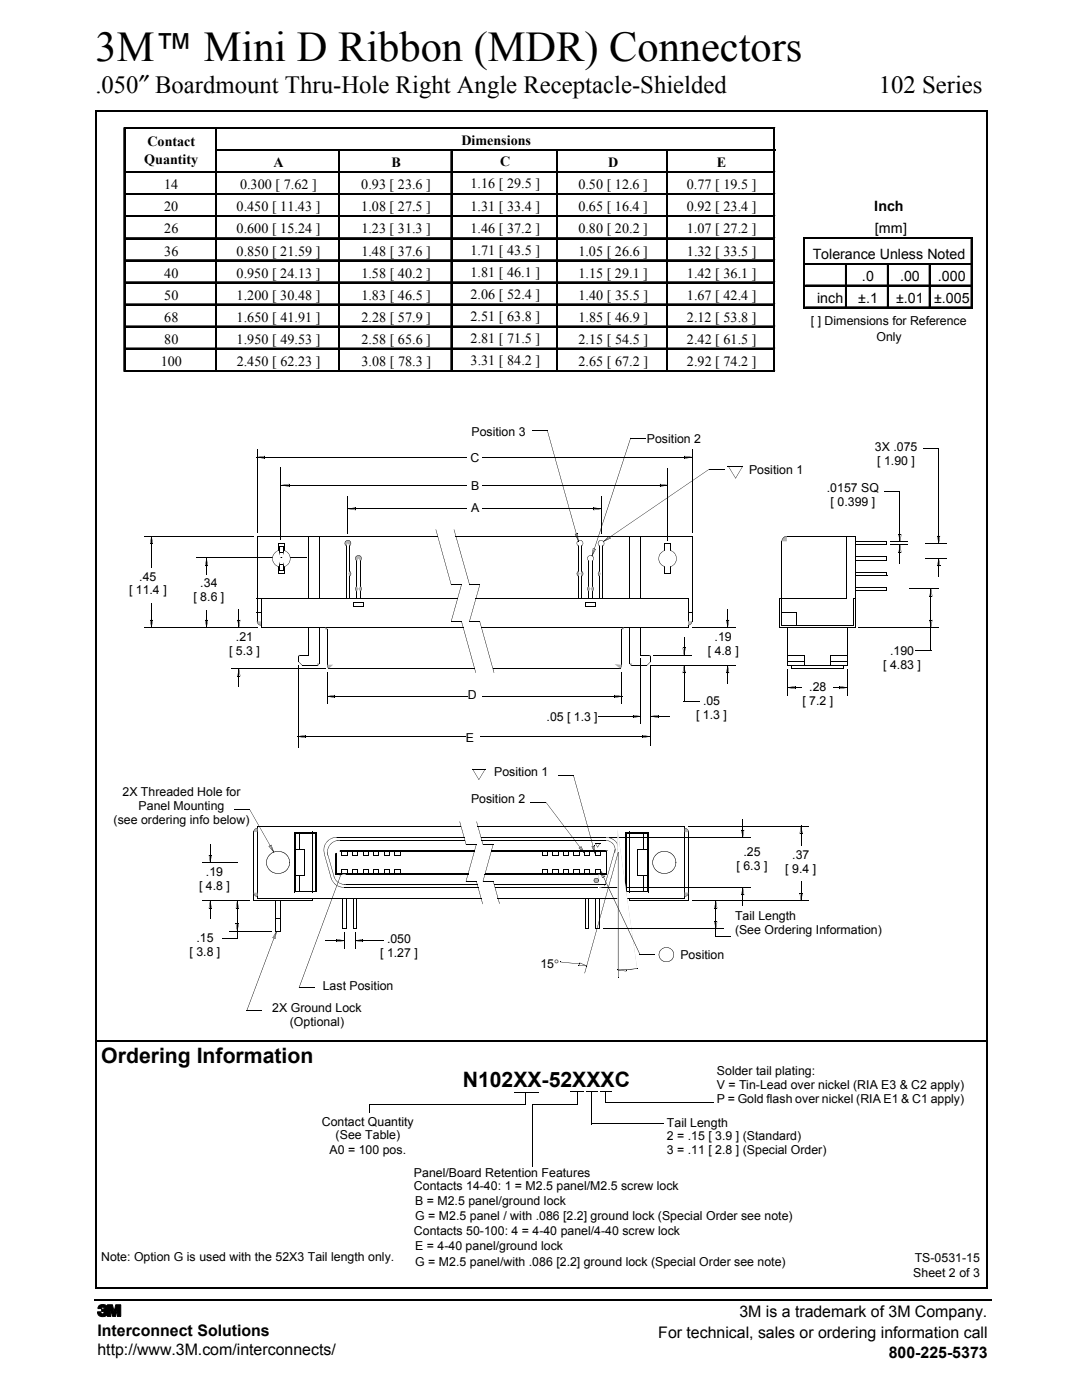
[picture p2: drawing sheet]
<svg xmlns="http://www.w3.org/2000/svg" width="216mm" height="279mm" viewBox="0 0 216 279" stroke-linecap="round" stroke-linejoin="round" font-family="sans-serif">
<path d="M18.8 259.2h.1v.4h-.1z" fill="#000"/>
<path d="M19 22.2h178M19.1 22.1v234.9M196.9 22.2v235M18.9 257h177.9M18.9 259.4h178.9" fill="none" stroke="#000" stroke-width=".36"/>
<path d="M39.2 111.3h21.9" fill="none" stroke="#000" stroke-width=".2"/>
<path d="M120.8 167.1a2.19 2.19 0 0 1 2.5 2.6l-2.5-.6z" fill-rule="evenodd" fill="#fff"/>
<path d="M120.8 167a2.56 2.56 0 0 1 2.5 1.7l-.5-.8-.4-.3zM123.2 169.7h.1zM123.3 168.7l.1 .5zM123.3 169.2v.5z" fill="#000"/>
<g fill="#fff">
<path d="M162.3 25.5h15.1v7.9h-15.1z"/>
<path d="M162.4 25.5h15v7.9h-15z"/>
<path d="M177.8 25.4h12.8v7.8h-12.8z"/>
<path d="M160.3 38.7h33.8v31.6h-33.8z"/>
</g>
<g fill="none" stroke="#000" stroke-width=".2">
<path d="M160.3 47.4v14.2M160.7 47.4h33.4M160.7 52.5h33.4M160.7 56.9h33.4M168.7 52.8v8.8M177.1 52.8v8.8M185.4 52.8v8.8M193.8 47.7v13.9M160.7 61.2h33.4M51.2 119.4h40.2M51.2 107h36.2M51.3 107v17"/>
<path d="M52.1 119.4v5.8M55.8 109v4.9M56.6 109v4.9M61.5 107v12.4M63.7 107v12.4M69.1 108.2v11.2M69.8 108.2v11.2M71.2 111.2v8.2M71.9 111.2v8.2M90 116.7h2.1M90.9 107h47.3M93.7 116.7h2.1"/>
<path d="M94.9 119.4h42.4M115.4 108.2v11.2M116.1 108.2v11.2M117.5 111.2v8.2M118.2 111.2v8.2M119.6 108.2v11.2M120.3 108.2v11.2M125.7 107v12.4M127.8 107v12.4M137.3 119.4v5.8M138.1 107v17M155.6 119.4v5.8"/>
<path d="M156 108v16.8M157 107h13.7M168.9 107v12.4h-13M170.2 119.4v5.4M170.6 114.8h6.4M170.6 111.1h6.4M170.6 111.8h6.4M170.6 108.1h6.4M170.6 108.8h6.4M170.6 117.2h6.4M170.6 117.9h6.4M170.6 114.2h6.4"/>
<path d="M170.6 107v18.2M52 125.2h40.4M60.3 132.8h3M61.5 125.1v5.7M63.7 125.1v7.4M65.3 125.6v7.1M65.6 133.5h29.2M90 124h2.1M93.6 124h2.2M96 125.2h41.3M98.3 133.5h25.5M124.1 125.6v7.1"/>
<path d="M125.7 125.1v7.4M126 132.8h3.1M127.8 125.1v5.7M155.5 125.2h15.2M155.9 124.8h14.4M156 122.2h3M157.1 132.8h12M157.1 132h3.4M157.1 130.7h3.4M157.1 125.1v7.8M157.8 133.5h10.6M158.9 122.2v2.6"/>
<path d="M160.4 130.7v2.2M165.7 132h3.4M165.7 130.7h3.4M165.8 130.7v2.2M169.1 125.1v7.8M50.5 179.8h11.9M50.6 166v13.8M51.4 179.3h44.7M51.4 164.9h40.6M51.4 164.8v14.6M55.1 179.8v6.1M55.9 179.7v6.1"/>
<path d="M58.7 166.2h4.5M58.7 166.2v11.8M58.8 166.4h4.3M58.8 177.8h4.3M58.8 169.6h2.1M58.8 174.6h2.1M58.9 166.3v11.6M59.7 166.4v3.2M59.7 174.6v3.2M60.9 169.5v5.2M62.4 166v12.2M63 166.3v11.6"/>
<path d="M63.2 166.2v11.8h-4.5M66.9 174.5h26.6M66.9 169.7h27.8M66.9 169.7v4.9M67.1 174.4h26.4M67.1 169.8h27.6M67.1 169.8v4.6M67.2 167.7h25.6M67.2 167.1h25.4M68.4 179.3v6.1M68.6 176.5h26.7M68.6 177.1h26.8"/>
<path d="M69.1 179.3v6.1M70.5 179.3v6.1M71.2 179.3v6.1M92.9 175.9h2.2M93 168.5h2.1M95.3 164.9h41.4M95.9 167.1h24.9M96.1 167.7h24.7M96.3 168.5h2.1M96.3 175.9h2.2M96.7 174.4h24.3M96.7 174.5h24.5"/>
<path d="M98 169.8h23M98 169.7h23.2M98.7 177.1h21.9M99.3 179.3h37.4M116.8 179.3v6.1M117.5 179.3v6.1M118.9 179.3v6.1M119.6 179.3v6.1M120.9 169.8v4.6M121.1 169.7v4.9M123.4 168.4v2.4M124.8 166.2h4.5"/>
<path d="M124.8 166.2v11.8h4.5M125 166.3v11.5h4.2M125 166.4h4.2M125.6 179.8h11.8M125.6 166v12.2M127.1 169.6h2.1M127.1 174.6h2.1M127.1 169.5v5.1M128.3 166.4v3.2M128.3 174.6v3.2M129.2 166.4v11.5M129.3 166.2v11.8"/>
<path d="M136.6 164.8v14.6M137.4 166v13.8M102.7 218h4.8M104.8 218v2.5M113.9 217.9h2.5M115.2 217.9v2.6M116.9 217.9h2.3M118.1 217.9v6.5M73.7 220.5h31.1M106.3 220.4v12.4M106.4 220.5h8.9M118.2 224.2h14.3"/>
</g>
<path d="M160.5 47.4v14.2M160.7 47.5h33.4M160.7 52.7h33.4M160.7 57h33.4M168.9 52.8v8.8M185.6 52.8v8.8M193.9 47.7v13.9M160.7 61.4h33.4" fill="none" stroke="#000" stroke-width=".34"/>
<path d="M177.2 52.8v8.8M19.2 207.7h177.6" fill="none" stroke="#000" stroke-width=".36"/>
<g fill="#000">
<path d="M55.5 113l.1 1.5zM55.5 114.4l1.3 .1zM55.5 108.4l1.3 .1zM55.5 108.5l.1 1.4zM55.7 110.2l.9 .1zM55.7 112.6l.9 .1zM55.7 109l.9 .1zM55.7 113.8l.9 .1zM56.7 113l.1 1.5zM56.7 108.5l.1 1.4zM69 108.2l.8 .1zM71.1 111.2l.8 .1z"/>
<path d="M86.9 105.7l3.2 11zM90.6 105.7l3.1 11zM92 116.7h.1zM95.7 116.7h.1zM115.4 108.2l.7 .1zM117.5 111.2l.7 .1zM119.6 108.2l.7 .1zM132.6 108.5l.1 1.4zM132.6 113l.1 1.5zM132.6 108.4l1.3 .1zM132.6 114.4l1.3 .1zM133.8 108.5l.1 1.4z"/>
<path d="M133.8 113l.1 1.5zM155.5 119.4h.5zM170.2 119.4h.5zM176.9 111.1l.1 .7zM176.9 108.1l.1 .7zM176.9 117.2l.1 .7zM176.9 114.1l.1 .7zM51.3 122.2l.8 .1zM59.5 131l.1 1.1zM59.5 132.1l.9 .7zM59.8 130.7l1.8 .1zM70.6 121l1.9 .1z"/>
<path d="M70.6 120.2l1.9 .1zM70.6 120.2l.1 .9zM72.4 120.2l.1 .9zM90 124l.1 .1zM92 116.7l-2 7.3zM93.6 124l.1 .1zM95.7 116.7l-2.1 7.3zM92.1 124.1l2.9 10.1zM95.7 124.1l2.9 10.1zM116.9 120.2l.1 .9zM116.9 121l1.9 .1zM116.9 120.2l1.9 .1z"/>
<path d="M118.7 120.2l.1 .9zM127.8 130.7l1.8 .1zM129.8 131l.1 1.1zM129 132.8l.9-.7zM137.2 122.2l.9 .1zM157.8 132.8l.1 .7zM168.3 132.8l.1 .7zM62.3 179.3l.1 .5zM64.6 170.3l1.5 4.9zM65.3 170.2l1.4 4.9zM68.2 170.7l1.1 .1zM68.2 173.4l1.1 .1z"/>
<path d="M68.2 169.8l.1 1zM68.2 173.4l.1 1zM69.2 169.8l.1 1zM69.2 173.4l.1 1zM70.3 170.7l1.1 .1zM70.3 173.4l1.1 .1zM70.3 169.8l.1 1zM70.3 173.4l.1 1zM71.4 169.8v1zM71.4 173.4v1zM72.4 170.7l1.2 .1zM72.4 173.4l1.2 .1z"/>
<path d="M72.4 169.8l.1 1zM72.4 173.4l.1 1zM73.5 169.8l.1 1zM73.5 173.4l.1 1zM74.5 170.7l1.1 .1zM74.5 173.4l1.1 .1zM74.5 169.8l.1 1zM74.5 173.4l.1 1zM75.6 169.8v1zM75.6 173.4v1zM76.6 170.7l1.2 .1zM76.6 173.4l1.2 .1z"/>
<path d="M76.6 169.8l.1 1zM76.6 173.4l.1 1zM77.7 169.8l.1 1zM77.7 173.4l.1 1zM78.7 170.7l1.2 .1zM78.7 173.4l1.2 .1zM78.7 169.8l.1 1zM78.7 173.4l.1 1zM79.8 169.8l.1 1zM79.8 173.4l.1 1zM91.7 164l1.3 4.5zM92.9 175.9h.1z"/>
<path d="M95 168.5l-2.1 7.4zM95 168.5l.1 .1zM95.1 164l1.3 4.5zM96.3 175.9h.1zM98.4 168.5l-2.1 7.4zM98.4 168.5v.1zM108.2 170.7l1.1 .1zM108.2 169.8v1zM108.2 173.4l1.1 .1zM108.2 173.4v1zM109.3 169.8v1zM109.3 173.4v1z"/>
<path d="M110.3 170.7l1.1 .1zM110.3 169.8l.1 1zM110.3 173.5l.1 .9zM110.3 173.4l1.1 .1zM111.4 169.8v1zM111.4 173.5v.9zM112.4 169.8l.1 1zM112.4 173.5l.1 .9zM112.4 170.7l1.1 .1zM112.4 173.4l1.1 .1zM113.5 169.8v1zM113.5 173.5v.9z"/>
<path d="M114.5 169.8l.1 1zM114.5 173.5l.1 .9zM114.5 170.7l1.1 .1zM114.5 173.4l1.1 .1zM115.5 169.8l.1 1zM115.5 173.5l.1 .9zM116.6 170.7l1.2 .1zM116.6 169.8l.1 1zM116.6 173.4l1.2 .1zM116.6 173.4l.1 1zM117.7 169.8l.1 1zM117.7 173.4l.1 1z"/>
<path d="M118.7 170.7l1.1 .1zM118.7 169.8l.1 1zM118.7 173.4l1.1 .1zM118.7 173.4l.1 1zM119.8 169.8v1zM119.8 173.4v1zM125.6 179.3l.1 .5zM55.1 183.3l.8 .1zM55.1 185.8l.8 .1zM68.4 185.4h.7zM70.5 185.4h.7zM95 175.9l1.4 4.5z"/>
<path d="M98.4 175.9l1.3 4.4zM116.8 185.4h.7zM118.9 185.4h.8zM196.8 207.5h.2v.4h-.2zM73.7 220.4l.1 1.6z"/>
</g>
<path d="M120.8 167.7a1.93 1.93 0 0 1 1.9 2.4l-1.9-.4z" fill-rule="evenodd" fill="#fff"/>
<path d="M120.8 167.7a2.04 2.04 0 0 1 2 1.5l-.8-1zM122.6 170.1l.1 .1zM122.7 169.2l.1 .5zM122.7 169.7v.5z" fill="#000"/>
<path d="M119.4 174.5l1.9 .6a2.01 2.01 0 0 1-1.9 1.4z" fill-rule="evenodd" fill="#b3b3b3"/>
<path d="M119.4 176.5l.3-.1zM119.7 176.4h.3zM121.3 175v.1zM121.3 175.1a1.43 1.43 0 0 1-1.3 1.3l.8-.5z" fill="#000"/>
<path d="M65.7 168.4a2.07 2.07 0 0 1 1.6-.7l-.1 2-1.9 .4a2.03 2.03 0 0 1 .4-1.7z" fill-rule="evenodd" fill="#b3b3b3"/>
<path d="M65.7 168.4l.7-.5-.9 .9-.2 .4v.9a1.67 1.67 0 0 1 .4-1.7zM66.4 167.9l.4-.1zM66.8 167.7h.5z" fill="#000"/>
<path d="M66.7 175.1l1.9-.6v2a2.01 2.01 0 0 1-1.9-1.4z" fill-rule="evenodd" fill="#b3b3b3"/>
<path d="M66.6 175h.1zM66.7 175.1l.2 .2zM66.8 175.4l.2 .2zM66.9 175.7l.8 .6 .9 .2a1.66 1.66 0 0 1-1.7-.8z" fill="#000"/>
<path d="M59.6 130.8l.2-.1v.3h-.2z" fill-rule="evenodd" fill="#b3b3b3"/>
<path d="M59.5 131l.1 .1zM59.6 130.8v.2zM59.6 130.8h.2zM59.8 130.7l.1 .1z" fill="#000"/>
<path d="M63.2 132.4h.5l-.3 .4h-.1z" fill-rule="evenodd" fill="#b3b3b3"/>
<path d="M63.2 132.8h.1zM63.3 132.8h.1zM63.4 132.7h.2zM63.6 132.4l.1 .1zM63.6 132.4v.3z" fill="#000"/>
<path d="M129.6 130.7l.2 .3h-.3z" fill-rule="evenodd" fill="#b3b3b3"/>
<path d="M129.6 130.7l.2 .1zM129.7 130.9l.1 .1z" fill="#000"/>
<path d="M125.7 132.4h.4v.4l-.3-.1z" fill-rule="evenodd" fill="#b3b3b3"/>
<path d="M125.6 132.5l.2 .1zM125.7 132.6l.2 .1zM125.8 132.7l.3 .1z" fill="#000"/>
<path d="M136.6 178.1l.8 .1a.84 .84 0 0 1-.8 .7z" fill-rule="evenodd" fill="#b3b3b3"/>
<path d="M136.6 178.9v.1zM136.6 178.9h.3zM136.9 178.8l.3-.1zM137.4 178.1l.1 .1zM137.4 178.2v.3l-.2 .2z" fill="#000"/>
<path d="M136.6 165.3a.83 .83 0 0 1 .8 .8h-.8z" fill-rule="evenodd" fill="#b3b3b3"/>
<path d="M136.6 165.2l.6 .3zM137.1 165.5l.3 .3zM137.3 165.8l.2 .3z" fill="#000"/>
<path d="M50.8 165.5l.6-.2v.7l-.8 .1z" fill-rule="evenodd" fill="#b3b3b3"/>
<path d="M50.5 166.1h.1zM50.8 165.5l-.3 .6zM50.8 165.5l.3-.2zM51.1 165.3h.3zM51.4 165.2l.1 .1z" fill="#000"/>
<path d="M50.6 178.2h.8v.7a.76 .76 0 0 1-.8-.7z" fill-rule="evenodd" fill="#b3b3b3"/>
<path d="M50.5 178.2l.2 .3zM50.6 178.5l.3 .2zM50.9 178.7l.5 .2h-.3z" fill="#000"/>
<path d="M64.9 125.2l.4 .4h-.5z" fill-rule="evenodd" fill="#b3b3b3"/>
<path d="M64.9 125.1l.3 .2zM65.1 125.3l.2 .2zM65.2 125.5l.1 .1z" fill="#000"/>
<path d="M124.2 125.3l.3-.1v.4h-.4z" fill-rule="evenodd" fill="#b3b3b3"/>
<path d="M124.2 125.3l-.1 .3zM124.2 125.3l.2-.1zM124.4 125.2h.1zM124.5 125.1l.1 .1z" fill="#000"/>
<path d="M51.3 124h.7l.1 .8a.76 .76 0 0 1-.8-.8z" fill-rule="evenodd" fill="#b3b3b3"/>
<path d="M51.2 124l.2 .3zM51.3 124.3l.3 .2zM51.5 124.6l.6 .2z" fill="#000"/>
<path d="M137.3 124h.8a.79 .79 0 0 1-.8 .8z" fill-rule="evenodd" fill="#b3b3b3"/>
<path d="M137.2 124.7l.1 .1zM137.3 124.7l.3 .1zM137.6 124.7l.3-.1zM138 124h.1zM138 124l.1 .3-.2 .3z" fill="#000"/>
<path d="M53.8 170.5a2.3 2.3 0 0 1 2.5-.5 2.3 2.3 0 0 1 1.5 2.1l-.2-.8-.5-.7-.7-.5-.9-.2-.9 .2-.7 .5-.5 .7-.2 .8 .2 .9 .5 .7 .7 .4 .9 .2 .9-.2 .7-.4 .5-.7 .2-.9a2.3 2.3 0 0 1-1.7 2.3 2.3 2.3 0 0 1-2.6-1 2.14 2.14 0 0 1 .3-2.9z" fill="#808080"/>
<path d="M53.8 170.5a2.3 2.3 0 0 1 2.5-.5 2.3 2.3 0 0 1 1.5 2.1l-.2-.8-.5-.7-.7-.5-.9-.2-.9 .2-.7 .5-.5 .7-.2 .8 .2 .9 .5 .7 .7 .4 .9 .2 .9-.2 .7-.4 .5-.7 .2-.9a2.3 2.3 0 0 1-1.7 2.3 2.3 2.3 0 0 1-2.6-1 2.14 2.14 0 0 1 .3-2.9z" fill="#000"/>
<path d="M130.9 170.5a2.3 2.3 0 0 1 2.5-.5 2.3 2.3 0 0 1 1.4 2.1l-.1-.8-.5-.7-.7-.5-1-.2-.8 .2-.7 .5-.5 .7-.2 .8 .2 .9 .5 .7 .7 .4 .9 .2 .9-.2 .7-.4 .5-.7 .1-.9a2.3 2.3 0 0 1-1.6 2.3 2.3 2.3 0 0 1-2.6-1 2.14 2.14 0 0 1 .3-2.9z" fill="#808080"/>
<path d="M130.9 170.5a2.3 2.3 0 0 1 2.5-.5 2.3 2.3 0 0 1 1.4 2.1l-.1-.8-.5-.7-.7-.5-1-.2-.8 .2-.7 .5-.5 .7-.2 .8 .2 .9 .5 .7 .7 .4 .9 .2 .9-.2 .7-.4 .5-.7 .1-.9a2.3 2.3 0 0 1-1.6 2.3 2.3 2.3 0 0 1-2.6-1 2.14 2.14 0 0 1 .3-2.9z" fill="#000"/>
<path d="M65.3 132.7h1.2l-.9 .8z" fill-rule="evenodd" fill="#b3b3b3"/>
<path d="M65.3 132.7l.1 .4zM65.3 133.1l.2 .2zM65.4 133.3l.3 .1z" fill="#000"/>
<path d="M65.4 167.8a2.39 2.39 0 0 1 1.8-.7v2.6l-2.5 .6a2.48 2.48 0 0 1 .7-2.5z" fill-rule="evenodd" fill="#fff"/>
<path d="M65.4 167.8l.7-.5-.9 .8-.3 .5-.2 .5v1.2a2.21 2.21 0 0 1 .7-2.5zM66.1 167.3l.6-.1zM66.7 167.1h.5z" fill="#000"/>
<path d="M66.1 175.2l2.5-.7v2.6a2.55 2.55 0 0 1-2.5-1.9z" fill-rule="evenodd" fill="#fff"/>
<path d="M66 175.2l.3 .4zM66.2 175.7l.3 .3zM66.4 176l1 .8 1.2 .2a2.1 2.1 0 0 1-2.2-1z" fill="#000"/>
<path d="M119.5 174.5l2.4 .7a2.55 2.55 0 0 1-2.5 1.9z" fill-rule="evenodd" fill="#fff"/>
<g fill="#fff">
<path d="M121.9 175.2h.1z"/>
<path d="M121.9 175.2a1.97 1.97 0 0 1-1.7 1.7l1.1-.6z"/>
<path d="M119.8 177h.4z"/>
<path d="M119.4 177l.4 .1z"/>
</g>
<path d="M122.6 132.5l1.5 .2-.3 .7z" fill-rule="evenodd" fill="#b3b3b3"/>
<path d="M124 133.1l-.2 .4zM124 132.6l.1 .1zM124 132.7v.4z" fill="#000"/>
<path d="M156.3 107.3l.7-.3v1h-1z" fill-rule="evenodd" fill="#b3b3b3"/>
<path d="M155.9 108l.1 .1zM156.4 107.1l-.5 .9 .1-.3zM156.4 107.1h.3zM156.6 107.1h.5zM157 107l.1 .1z" fill="#000"/>
<path d="M68.9 108.1a.61 .61 0 0 1 .9-.1 .61 .61 0 0 1 0 .9l-.4-.5-.3 .5-.2-.1-.1-.3z" fill-rule="evenodd" fill="#b3b3b3"/>
<path d="M68.9 108.1a.66 .66 0 0 1 .8-.3 .66 .66 0 0 1 .3 .8l-.3-.6-.5-.1-.3 .2v.4l.2 .4a.54 .54 0 0 1-.2-.8zM69.9 108.8l-.1 .2zM70 108.6l-.1 .2z" fill="#000"/>
<path d="M117.3 111.1a.6 .6 0 0 1 1-.1 .6 .6 0 0 1-.1 1l-.4-.6-.3 .6-.1-.2-.2-.3z" fill-rule="evenodd" fill="#fff"/>
<path d="M117.3 111.1a.66 .66 0 0 1 .8-.2 .66 .66 0 0 1 .3 .8l-.2-.7-.6-.1-.2 .2-.1 .4 .3 .5a.53 .53 0 0 1-.3-.9zM118.1 111.9h.2zM118.4 111.6l-.1 .3z" fill="#000"/>
<path d="M119.5 114.1l.1-.1 .3 .5-.3 .5a.58 .58 0 0 1-.1-.9z" fill-rule="evenodd" fill="#b3b3b3"/>
<path d="M119.5 114.1l-.1 .1zM119.5 114.1l.1-.1zM119.4 114.2l.2 .8-.2-.2z" fill="#000"/>
<path d="M118.2 117l.1 .1a.59 .59 0 0 1-.1 .9l-.4-.5z" fill-rule="evenodd" fill="#b3b3b3"/>
<path d="M118.2 117l.3 .5-.1 .3zM118.2 118h.1zM118.3 117.8v.2z" fill="#000"/>
<path d="M117.4 117.1l.1-.1 .3 .5-.3 .5a.62 .62 0 0 1-.1-.9z" fill-rule="evenodd" fill="#b3b3b3"/>
<path d="M117.4 117.1l-.1 .2zM117.4 117.1h.1zM117.2 117.2l.3 .9-.3-.6z" fill="#000"/>
<path d="M119.6 107.9a.61 .61 0 0 1 .8 .2 .61 .61 0 0 1-.1 .8l-.4-.4-.3 .5-.1-.2-.1-.5z" fill-rule="evenodd" fill="#fff"/>
<path d="M119.5 107.9a.67 .67 0 0 1 .8 0 .67 .67 0 0 1 .2 .8l-.2-.7-.5-.1-.3 .2-.1 .4 .3 .4a.59 .59 0 0 1-.2-1zM120.2 108.9h.3zM120.5 108.6v.3z" fill="#000"/>
<path d="M69.8 114a.58 .58 0 0 1-.1 1l-.2-.5z" fill-rule="evenodd" fill="#b3b3b3"/>
<path d="M69.8 114l.2 .2v.6zM69.7 115l.2-.1zM69.8 114.9l.2-.1z" fill="#000"/>
<path d="M71.1 111a.61 .61 0 0 1 .9 .1 .61 .61 0 0 1-.1 .9l-.4-.6-.3 .6-.1-.2-.2-.3z" fill-rule="evenodd" fill="#b3b3b3"/>
<path d="M71 111.1a.66 .66 0 0 1 .8-.2 .66 .66 0 0 1 .3 .8l-.1-.6-.3-.2h-.4l-.2 .2-.1 .4 .2 .5a.53 .53 0 0 1-.2-.9zM71.8 111.9h.3zM72.1 111.6v.3z" fill="#000"/>
<path d="M71.9 117a.62 .62 0 0 1 0 1l-.4-.5z" fill-rule="evenodd" fill="#b3b3b3"/>
<path d="M71.9 117.1l.2 .1v.6v-.5zM71.8 118h.2zM72 117.8v.2z" fill="#000"/>
<path d="M71.1 117.1l.1-.1 .3 .5-.3 .5a.6 .6 0 0 1-.1-.9z" fill-rule="evenodd" fill="#b3b3b3"/>
<path d="M71.1 117.1l-.1 .1zM71.1 117.1h.1zM71 117.2l.2 .9-.3-.6z" fill="#000"/>
<path d="M131.8 110.5l.8-.6 .5 1.6-.5 1.6a1.69 1.69 0 0 1-.8-2.6z" fill-rule="evenodd" fill="#fff"/>
<path d="M132.1 110.1l.3-.2zM132.4 109.9h.3zM132.7 113v.1zM131.7 110.4l.5-.2-.6 .8v1l.4 .6 .7 .4a1.63 1.63 0 0 1-1-2.6zM132.6 109.8l.1 .1z" fill="#000"/>
<path d="M54.9 110.3l.7-.4 .4 1.6-.4 1.6a1.67 1.67 0 0 1-.7-2.8z" fill-rule="evenodd" fill="#fff"/>
<path d="M55.1 110.1l.2-.2zM55.3 109.9h.3zM55.6 113v.1zM54.9 110.3l.2-.1-.6 .8v1l.4 .6 .7 .4a1.61 1.61 0 0 1-1.2-1.1 1.61 1.61 0 0 1 .5-1.6zM55.6 109.8v.1z" fill="#000"/>
<path d="M56.7 109.9a1.68 1.68 0 0 1 1.2 1.6 1.68 1.68 0 0 1-1.2 1.6l-.5-1.6z" fill-rule="evenodd" fill="#fff"/>
<path d="M56.7 109.8v.1zM56.8 109.8a1.65 1.65 0 0 1 1.1 1.4 1.65 1.65 0 0 1-.7 1.6l.5-.6 .1-1-.2-.7zM56.7 113.1h.1zM56.7 113h.3zM57 112.9h.2z" fill="#000"/>
<path d="M115.3 114.1l.1-.1 .3 .5-.3 .5a.58 .58 0 0 1-.1-.9z" fill-rule="evenodd" fill="#b3b3b3"/>
<path d="M115.3 114.1l-.1 .1zM115.3 114.1l.1-.1zM115.1 114.2l.3 .8-.3-.5z" fill="#000"/>
<path d="M116.1 114a.58 .58 0 0 1 0 1l-.3-.5z" fill-rule="evenodd" fill="#b3b3b3"/>
<path d="M116.1 114l.2 .2v.6zM116 115l.2-.1zM116.2 114.8v.1z" fill="#000"/>
<path d="M115.2 108.1a.61 .61 0 0 1 .9-.1 .61 .61 0 0 1 0 .9l-.4-.5-.3 .5-.1-.1-.2-.3z" fill-rule="evenodd" fill="#fff"/>
<path d="M115.2 108.1a.66 .66 0 0 1 .8-.3 .66 .66 0 0 1 .3 .8v-.3l-.2-.3-.6-.1-.2 .2-.2 .4 .3 .4a.53 .53 0 0 1-.2-.8zM116 108.9l.2-.1zM116.2 108.6v.2zM119.8 173.7l.9 1.2zM119.8 173.7l.4 1.5zM120.1 175.1l.1 .1zM120.6 174.9l.1 .1zM120.2 175.1l.5-.1z" fill="#000"/>
<path d="M127.6 190.4h3.1" fill="none" stroke="#000" stroke-width=".2"/>
<path d="M131.7 189.7a1.48 1.48 0 0 1 1.7-.6 1.48 1.48 0 0 1 1 1.4l-.4-1-.5-.2-.5-.2-.6 .2-.4 .2-.5 1 .2 .6 .3 .4 .4 .3 .6 .1 .5-.1 .5-.3 .3-.4 .1-.6a1.48 1.48 0 0 1-1.9 1.4 1.48 1.48 0 0 1-.8-2.2z" fill="#808080"/>
<circle cx="133" cy="190.5" r="1.45" fill="#fff"/>
<g fill="#000">
<path d="M51.2 91.2l.1 .1zM51.3 91.2l1.5-.1zM52.8 91l.1 .5zM52.8 91l.1 .1zM51.3 91.2l1.5 .3zM56.1 96.8l.1 .1zM56.2 96.8l1.5-.2zM57.6 96.6l.1 .5zM56.2 96.8l1.5 .2zM125.8 87.4h.1zM131.7 96.6v.5zM131.7 97v.1z"/>
<path d="M131.7 96.6l1.5 .2zM133.2 96.8l.1 .1zM131.7 97l1.5-.1zM136.6 91l.1 .5zM136.6 91l1.6 .2zM138.1 91.2l.1 .1zM136.6 91.5l1.6-.2zM145.3 93l1.4 2.5zM148.2 93l-1.4 2.5zM114.7 106.6h.1zM114.8 106.6l.5-.1zM115.2 106.4l.1 .1z"/>
<path d="M115.2 106.5l.2 1.4zM115.4 108h.1zM114.7 106.6l.7 1.3zM109.2 86l6.2 21.9zM118.1 110.9l.1 .1zM118.3 109.5l-.1 1.5zM125.8 87.4l-7.7 23.5zM118.3 109.4l.1 .1zM118.4 109.4l.4 .3zM118.8 109.6h.1zM118.8 109.6l-.6 1.4zM120.4 108l1.2-1z"/>
<path d="M120.4 108l21.1-14.4zM120.4 108l.1 .1zM121.5 107l.4 .4zM121.8 107.4h.1zM120.4 108l1.4-.6zM47.4 134.9l.6 .1zM47.4 134.9l.1 .1zM47.6 133.5l-.1 1.4zM47.4 123.7l.6 .1zM47.6 133.4l.1 .1zM47.4 123.8l.2 1.4zM47.6 133.5l.3 1.4z"/>
<path d="M47.6 125.2h.1zM47.9 123.7l.1 .1zM47.9 123.7l-.2 1.5zM65.3 138.9v.1zM65.3 138.9l1.5-.1zM66.8 138.7v.6zM66.8 138.7l.1 .1zM65.3 138.9l1.5 .3zM122.5 138.7l.1 .6zM122.5 139.2l.1 .1zM122.6 138.7l1.5 .2zM124.1 138.9l.1 .1z"/>
<path d="M122.6 139.2l1.5-.2zM136.2 129.3h.6zM136.2 134.2l.6 .1zM136.2 134.3h.1zM136.5 132.8l-.2 1.5zM136.2 129.3l.3 1.5zM136.5 132.8v.1zM136.5 130.7v.1zM136.5 132.9l.2 1.4zM136.7 129.3h.1zM136.7 129.3l-.2 1.5zM144.9 134.2l.6 .1z"/>
<path d="M144.9 134.3h.1zM145.2 132.8l-.2 1.5zM144.9 123.7l.6 .1zM145.2 132.8v.1zM144.9 123.8l.3 1.4zM145.2 132.9l.2 1.4zM145.4 123.7l.1 .1zM145.4 123.7l-.2 1.5zM157.1 137.2l.1 .1zM157.1 137.2l1.6-.2zM158.6 136.9l.1 .6zM158.6 136.9l.1 .1z"/>
<path d="M157.2 137.2l1.5 .2zM167.5 136.9l.1 .6zM167.5 137.4l.1 .1zM167.6 136.9l1.5 .3zM169.1 137.2v.1zM167.5 137.4l1.6-.1zM59.3 146.9l.1 .1zM59.4 146.9l1.5-.1zM60.9 146.7v.6zM60.9 146.7l.1 .1zM59.4 146.9l1.5 .3zM94.3 153.5l1.2 2.1z"/>
<path d="M96.8 153.5l-1.2 2.1zM126.3 142.7l.1 .5zM126.3 143.2v.1zM126.3 142.7l1.6 .2zM127.8 142.9l.1 .1zM126.3 143.2l1.6-.2zM128.1 146.7l.1 .6zM128.1 147.2l.1 .1zM128.2 146.7l1.5 .2zM129.7 146.9v.1zM128.1 147.2l1.6-.2zM129.8 142.9v.1z"/>
<path d="M129.8 142.9l1.6-.1zM131.3 142.7l.1 .6zM131.3 142.7l.1 .1zM129.8 142.9l1.6 .3zM53.6 168.9h.1zM53.6 168.8l.5-.1zM54.1 168.6l.1 .1zM54.1 168.7l.6 1.4zM53.6 168.9l1 1.2zM49.8 161.6l4.8 8.5zM68.2 174l-.7 1.3zM67.5 175.2l.4 .3z"/>
<path d="M67.9 175.5h.1zM68.2 173.9l.1 .1zM68.2 174l-.2 1.5zM115.5 169.2l.5-.2zM115.9 168.9h.1zM115.9 169l.8 1.3zM115.5 169.3l1.2 1zM108.9 160.2l7.8 10.1zM116.6 170.3h.1zM118 169h.2zM118.1 168.9v.1zM118.1 168.9h.5z"/>
<path d="M118.6 168.8l.1 .1zM118.6 168.8l.2 1.5zM118.7 170.3h.1zM118.1 169l.7 1.3zM114.4 154.7l4.4 15.6zM147.9 165.6l.6 .1zM147.9 178.5l.6 .1zM147.9 178.6h.1zM148.2 177.1l-.2 1.5zM147.9 165.7l.3 1.4zM148.2 177.1h.1zM148.2 167.1l.1 .1z"/>
<path d="M148.2 177.1l.2 1.5zM148.4 165.6l.1 .1zM148.4 165.7l-.1 1.4zM55.2 185.8l-.7 1.3zM54.4 187.1l.5 .2zM54.9 187.3v.1zM55.1 185.8l.1 .1zM55.1 185.8l-.2 1.5zM55.1 185.8l-5.9 15.9zM67.2 187.4l.1 .6zM67.2 187.9v.1zM67.2 187.4l1.6 .3z"/>
<path d="M68.7 187.7l.1 .1zM67.2 187.9l1.6-.1zM70.8 187.7l.1 .1zM70.9 187.7l1.5-.2zM72.3 187.4l.1 .6zM72.4 187.4l.1 .1zM70.9 187.7l1.5 .2zM111.8 191.9l3.7 .5zM123.4 193.5v.1zM123.4 193.5l1.6-.1zM124.9 193.3l.1 .6zM124.9 193.3l.1 .1z"/>
<path d="M123.4 193.5l1.6 .3zM131.7 189.7a1.48 1.48 0 0 1 1.7-.6 1.48 1.48 0 0 1 1 1.4l-.4-1-.5-.2-.5-.2-.6 .2-.4 .2-.5 1 .2 .6 .3 .4 .4 .3 .6 .1 .5-.1 .5-.3 .3-.4 .1-.6a1.48 1.48 0 0 1-1.9 1.4 1.48 1.48 0 0 1-.8-2.2zM49.2 201.7h.1z"/>
</g>
<g fill="none" stroke="#000" stroke-width=".2">
<path d="M51.2 91.2h42M51.3 89.8v16.5M56.1 96.8h37.1M96.2 91.2h42M96.2 96.8h37.1M106.2 86h3.1M125.8 87.4h3.1M138.1 89.8v16.5M141.5 93.6h3.1M145.2 93h3.1M46.1 133.5h18.8M47.7 121.5v3.7"/>
<path d="M47.7 133.4v3.7M59.6 132.7v16.5M65.3 139h27.9M65.3 134.1v6.4M96.2 139h27.9M124.1 134.1v6.4M127.8 131.4v13.1M129.7 132.8h17.1M129.8 132.7v16.1M130.3 130.7h7.8M136.5 127.1v3.7M136.5 132.8v7.2"/>
<path d="M136.5 140h3.1M138 125.2h8.8M145.2 121.5v3.7M145.2 132.8v3.7M157.1 137.2h2.9M157.1 133.5v5.2M166.2 137.2h2.9M169.1 133.5v5.2M59.3 147h33.6M94.2 153.5h2.7M95.8 147h33.9M111.3 154.7h3.2"/>
<path d="M119.3 143h8.6M129.8 143h3.9M46.7 161.6h3.2M105.9 160.2h3.1M120.1 177.1h29.7M121.5 167.1h28.3M148.2 163.4v3.8M148.2 177.1v3.7M59.6 197.1h3.1M64.9 187.7h3.9M68.7 186v3.2M70.8 187.7h5.7"/>
<path d="M70.9 186v3.2M49.2 201.7h3.1"/>
</g>
<path d="M123.2 165.5l3.9 27.8-1.9 .2-2 .1z" fill-rule="evenodd" fill="#b3b3b3"/>
<path d="M123.2 193.5h2zM125.2 193.5l1.9-.2z" fill="#000"/>
<path d="M123.2 165.5l3.9 27.8-1.9 .2-2 .1z" fill-rule="evenodd" fill="#fff"/>
<g fill="#000">
<path d="M29.9 108.5h.6zM29.9 108.5l.1 .1zM30.2 107l-.2 1.5zM30.2 107h.1zM30.2 107l.2 1.5zM40.9 112.9l.6 .1zM40.9 112.9l.1 .1zM41.2 111.5l-.2 1.4zM41.2 111.4l.1 .1zM41.2 111.5l.2 1.4zM69.4 101.5l.1 .1zM69.4 101.5l1.6-.2z"/>
<path d="M70.9 101.3l.1 .5zM69.5 101.5l1.5 .2zM118.4 101.3l.1 .5zM118.4 101.7l.1 .1zM118.5 101.3l1.5 .2zM119.9 101.5l.1 .1zM118.4 101.7l1.6-.1zM179.3 110.2l.6 .1zM179.3 110.2l.1 .1zM179.5 108.8l-.1 1.5zM179.3 106.6l.6 .1zM179.5 108.7l.1 .1z"/>
<path d="M179.3 106.7l.2 1.4zM179.5 108.8l.3 1.5zM179.5 108.1l.1 .1zM179.8 106.6l.1 .1zM179.8 106.7l-.2 1.4zM185.5 119h.6zM185.5 119v.1zM185.7 117.5l-.2 1.5zM185.7 117.5h.1zM185.7 117.5l.3 1.5zM187 112.9l.6 .1zM187 112.9l.1 .1z"/>
<path d="M187.3 111.5l-.2 1.4zM187 106.9l.6 .1zM187.3 111.4v.1zM187 107l.3 1.5zM187.3 111.5l.2 1.4zM187.5 106.9l.1 .1zM187.5 107l-.2 1.5zM29.9 123.7l.6 .1zM29.9 123.8l.3 1.4zM30.2 125.2h.1zM30.4 123.7l.1 .1zM30.4 123.7l-.1 1.5z"/>
<path d="M40.9 123.7l.6 .1zM40.9 123.8l.3 1.4zM41.2 125.2h.1zM41.4 123.7l.1 .1zM41.4 123.7l-.1 1.5zM185.5 123.7l.6 .1zM185.5 123.8l.2 1.4zM185.7 125.2h.1zM186 123.7l.1 .1zM186 123.7l-.2 1.5zM41.7 170.6l.5 .1zM41.7 170.7l.2 1.4z"/>
<path d="M41.9 179.7l.1 .1zM41.9 172.1l.1 .1zM41.9 179.8l.3 1.5zM42.2 170.6v.1zM42.2 170.7l-.2 1.4zM47.3 179.7l.1 .1zM47.3 179.8l.3 1.5zM118.7 168.2l1.1 .1zM118.7 168.3l.5 .8zM119.7 168.3l-.4 .8zM142.8 179.7l.1 .1zM142.8 179.8l.2 1.5z"/>
<path d="M159.6 166.3l.5 .1zM159.6 166.3v.1zM159.8 164.9l-.2 1.5zM159.6 178.3l.5 .1zM159.8 164.8l.1 .1zM159.6 178.4l.2 1.4zM159.8 164.9l.3 1.5zM159.8 179.8h.1zM160.1 178.3v.1zM160.1 178.3l-.2 1.5zM41.7 181.2l.5 .1zM41.9 179.8l-.2 1.5z"/>
<path d="M47.1 181.2l.5 .1zM47.3 179.8l-.2 1.5zM47.1 184.3l.5 .1zM47.1 184.4l.2 1.5zM47.3 185.8l.1 .1zM47.6 184.3v.1zM47.6 184.4l-.2 1.5zM115.5 192.6l.1 .1zM115.6 192.2v.5zM115.6 192.1l.1 .1zM115.7 192.1v.1zM115.7 192.1l1.4 .6z"/>
<path d="M115.5 192.6l1.6 .2zM117.1 192.7v.1zM123.2 193.5h2zM125.2 193.5l1.9-.2zM142.5 181.2l.6 .1zM142.5 181.3h.1zM142.8 179.8l-.2 1.5zM142.5 183.9l.6 .1zM142.5 184l.3 1.4zM142.8 185.4l.1 .1zM143 183.9l.1 .1zM143 183.9l-.1 1.5z"/>
</g>
<g fill="none" stroke="#000" stroke-width=".2">
<path d="M56 93.1v14.6M69.3 99v7.5M120.1 99v7.5M133.2 93.3v14.6M176.5 98.1h3.1M179.6 98v10.2M184.2 89.5h3.1M187.3 89.4v19.1M28.7 107h21.9M30.2 107v6.3M41.2 111.4v3.4M69.4 101.5h23.8"/>
<path d="M96.2 101.5h23.8M177.7 108.1h3.4M177.7 108.8h3.4M179.6 108.7v3.8M181.5 117.5h5.8M184.7 108.5h4.2M184.7 111.5h4.2M185.8 117.5v12.4M187.3 111.5v3.7M28.7 125.2h22.7M30.2 120.3v4.9M41.2 121.8v3.4"/>
<path d="M171.4 125.2h15.9M182.7 129.9h3.1M40.4 172.1h7M40.4 179.8h9.5M42 168.4v3.7M42 179.7v3.8M47.3 179.8v7.5M123.4 170v25.1M137.4 164.9h24M138.2 179.8h23.2M142.8 179.7v7.3M159.9 164.8v4"/>
<path d="M159.9 175.9v3.9M44.3 187.2h3.1M45.8 185.8h8.5M120.3 185.4h24.1M142.8 187h3.1"/>
</g>
<path d="M118.6 175.4a.43 .43 0 0 1 .5-.2 .43 .43 0 0 1 .3 .5l-.1-.3-.3-.1-.3 .1-.1 .3 .1 .3 .3 .1 .3-.1 .1-.3a.46 .46 0 0 1-.7 .4 .46 .46 0 0 1-.1-.7z" fill="#808080"/>
<circle cx="119" cy="175.7" r=".46" fill="#b3b3b3"/>
<path d="M118.6 175.4a.43 .43 0 0 1 .5-.2 .43 .43 0 0 1 .3 .5l-.1-.3-.3-.1-.3 .1-.1 .3 .1 .3 .3 .1 .3-.1 .1-.3a.46 .46 0 0 1-.7 .4 .46 .46 0 0 1-.1-.7z" fill="#000"/>
<path d="M24.7 25.4h130v48.8h-130z" fill="#fff"/>
<g fill="none" stroke="#000" stroke-width=".2">
<path d="M24.7 25.4v48.8M25 25.4h129.7M25 34.2h129.7M25 38.6h129.7M43 25.8v48.4M43.3 29.8h111.4M67.5 30.2v44M90 30.2v44M111 30.2v44M133 30.2v44M154.3 25.8v48.4M25 43h129.7"/>
<path d="M25 47.4h129.7M25 51.8h129.7M25 56.2h129.7M25 60.6h129.7M25 65h129.7M25 69.4h129.7M25 73.9h129.7"/>
</g>
<g fill="none" stroke="#000" stroke-width=".34">
<path d="M24.9 25.4v48.8M25 25.6h129.7M25 34.4h129.7M25 38.8h129.7M43.2 25.8v48.4M43.3 30h111.4M67.6 30.2v44M90.1 30.2v44M111.2 30.2v44M133.1 30.2v44M154.5 25.8v48.4M25 43.2h129.7"/>
<path d="M25 47.6h129.7M25 52h129.7M25 56.4h129.7M25 60.8h129.7M25 65.2h129.7M25 69.6h129.7M25 74h129.7"/>
</g>
<path d="M66.1 168.4a2.48 2.48 0 0 1 1.8-.7l-.1 2.4-2.4 .6a2.37 2.37 0 0 1 .7-2.3z" fill-rule="evenodd" fill="#fff"/>
<path d="M66 168.3l.8-.4-.9 .7-.3 .5-.2 1v.6a2.09 2.09 0 0 1 .6-2.4zM66.8 167.9l.5-.1zM67.3 167.7l.6-.1z" fill="#000"/>
<path d="M66.7 175l2.2-.6 .1 2.1a2.37 2.37 0 0 1-2.3-1.5z" fill-rule="evenodd" fill="#fff"/>
<g fill="#000">
<path d="M66.6 175h.1zM66.6 175l.2 .3zM66.8 175.4l.2 .2zM68.2 173.9l.1 .1zM68.2 174l-8.6 23.1zM67 175.7l.9 .6 1.1 .2a2.14 2.14 0 0 1-2-.8zM119.7 173.7h.1zM119.8 173.7l7.8 16.8zM120.6 176.8h.1zM122.7 169.5l-2.1 7.3zM121.9 175.2l.1 .1zM123.4 169.8l-1.5 5.4z"/>
<path d="M121.9 175.2h.1zM121.9 175.2l-5.3 19zM122.7 169.4l.1 .1zM123.4 169.8h.1zM59.6 197.1l.1 .1zM116.6 194.2h.1zM127.6 190.5h.1z"/>
</g>
<path d="M98.6 176.5h22.2" fill="none" stroke="#000" stroke-width=".2"/>
<g fill="#fff">
<path d="M123.3 168.3h.2v1.1h-.2z"/>
<path d="M123.3 169.4h.2v.5h-.2z"/>
</g>
<path d="M119.8 217.9h2.2M120.9 217.9v2.1M120.9 220h21.6" fill="none" stroke="#000" stroke-width=".2"/>
<path d="M133.8 109.9a1.68 1.68 0 0 1 1.2 1.6 1.68 1.68 0 0 1-1.2 1.6l-.5-1.6z" fill-rule="evenodd" fill="#fff"/>
<path d="M133.8 109.8v.1zM133.8 109.8a1.65 1.65 0 0 1 1.2 1.4 1.65 1.65 0 0 1-.7 1.6l.5-.6 .1-1-.3-.7zM133.8 113h.3zM134 112.9h.3z" fill="#000"/>
<text font-size="8.5" x="19" y="12.1">3M™ Mini D Ribbon (MDR) Connectors</text>
<g font-size="4.9">
<text x="19" y="18.5">.050″ Boardmount Thru-Hole Right Angle Receptacle-Shielded</text>
<text x="175.4" y="18.5">102 Series</text>
</g>
<g font-size="4.2">
<text x="20.2" y="212.2">Ordering Information</text>
<text x="92.3" y="217">N102XX-52XXXC</text>
</g>
<text font-size="3.5" x="19.5" y="262.7">3M</text>
<g font-size="3.2">
<text x="147.6" y="262.8">3M is a trademark of 3M Company.</text>
<text x="19.5" y="266.7">Interconnect Solutions</text>
<text x="131.4" y="267">For technical, sales or ordering information call</text>
<text x="19.5" y="270.5">http://www.3M.com/interconnects/</text>
<text x="177.3" y="271.1">800-225-5373</text>
</g>
<g font-size="2.8">
<text x="29.4" y="29">Contact</text>
<text x="92.1" y="29">Dimensions</text>
<text x="28.8" y="32.7">Quantity</text>
<text x="54.5" y="33.4">A</text>
<text x="78.1" y="33.4">B</text>
<text x="99.8" y="33.1">C</text>
<text x="121.3" y="33.4">D</text>
<text x="143" y="33.4">E</text>
<text x="32.8" y="37.8">14</text>
<text x="47.9" y="37.8">0.300 [ 7.62 ]</text>
<text x="72.1" y="37.8">0.93 [ 23.6 ]</text>
<text x="93.9" y="37.6">1.16 [ 29.5 ]</text>
<text x="115.4" y="37.8">0.50 [ 12.6 ]</text>
<text x="137.1" y="37.8">0.77 [ 19.5 ]</text>
<text x="32.8" y="42.2">20</text>
<text x="32.8" y="46.6">26</text>
<text x="47.2" y="42.2">0.450 [ 11.43 ]</text>
<text x="47.2" y="46.6">0.600 [ 15.24 ]</text>
<text x="72.1" y="42.2">1.08 [ 27.5 ]</text>
<text x="72.1" y="46.6">1.23 [ 31.3 ]</text>
<text x="93.9" y="42">1.31 [ 33.4 ]</text>
<text x="93.9" y="46.4">1.46 [ 37.2 ]</text>
<text x="115.4" y="42.2">0.65 [ 16.4 ]</text>
<text x="115.4" y="46.6">0.80 [ 20.2 ]</text>
<text x="137.1" y="42.2">0.92 [ 23.4 ]</text>
<text x="137.1" y="46.6">1.07 [ 27.2 ]</text>
<text x="174.5" y="42.2">Inch</text>
<text x="174.5" y="46.5">[mm]</text>
<text x="32.8" y="51">36</text>
<text x="47.2" y="51">0.850 [ 21.59 ]</text>
<text x="72.1" y="51">1.48 [ 37.6 ]</text>
<text x="93.9" y="50.8">1.71 [ 43.5 ]</text>
<text x="115.4" y="51">1.05 [ 26.6 ]</text>
<text x="137.1" y="51">1.32 [ 33.5 ]</text>
<text x="162.2" y="51.6">Tolerance Unless Noted</text>
<text x="32.8" y="55.4">40</text>
<text x="32.8" y="59.8">50</text>
<text x="47.2" y="55.4">0.950 [ 24.13 ]</text>
<text x="47.2" y="59.8">1.200 [ 30.48 ]</text>
<text x="72.1" y="55.4">1.58 [ 40.2 ]</text>
<text x="72.1" y="59.8">1.83 [ 46.5 ]</text>
<text x="93.9" y="55.2">1.81 [ 46.1 ]</text>
<text x="93.9" y="59.6">2.06 [ 52.4 ]</text>
<text x="115.4" y="55.4">1.15 [ 29.1 ]</text>
<text x="115.4" y="59.8">1.40 [ 35.5 ]</text>
<text x="137.1" y="55.4">1.42 [ 36.1 ]</text>
<text x="137.1" y="59.8">1.67 [ 42.4 ]</text>
<text x="172" y="56">.0</text>
<text x="179.6" y="56">.00</text>
<text x="187.1" y="56">.000</text>
<text x="32.8" y="64.2">68</text>
<text x="47.2" y="64.2">1.650 [ 41.91 ]</text>
<text x="72.1" y="64.2">2.28 [ 57.9 ]</text>
<text x="93.9" y="64">2.51 [ 63.8 ]</text>
<text x="115.4" y="64.2">1.85 [ 46.9 ]</text>
<text x="137.1" y="64.2">2.12 [ 53.8 ]</text>
<text x="163" y="60.4">inch</text>
<text x="171.2" y="60.4">±.1</text>
<text x="178.8" y="60.4">±.01</text>
<text x="186.4" y="60.4">±.005</text>
<text x="32.8" y="68.6">80</text>
<text x="47.2" y="68.6">1.950 [ 49.53 ]</text>
<text x="72.1" y="68.6">2.58 [ 65.6 ]</text>
<text x="93.9" y="68.4">2.81 [ 71.5 ]</text>
<text x="115.4" y="68.6">2.15 [ 54.5 ]</text>
<text x="137.1" y="68.6">2.42 [ 61.5 ]</text>
<text x="32.1" y="73">100</text>
<text x="47.2" y="73">2.450 [ 62.23 ]</text>
<text x="72.1" y="73">3.08 [ 78.3 ]</text>
<text x="93.9" y="72.8">3.31 [ 84.2 ]</text>
<text x="115.4" y="73">2.65 [ 67.2 ]</text>
<text x="137.1" y="73">2.92 [ 74.2 ]</text>
</g>
<g font-size="2.5">
<text x="161.8" y="64.8">[ ] Dimensions for Reference</text>
<text x="174.9" y="68">Only</text>
<text x="94.1" y="87">Position 3</text>
<text x="129.1" y="88.3">Position 2</text>
<text x="93.9" y="92.2">C</text>
<text x="149.5" y="94.6">Position 1</text>
<text x="174.6" y="90.1">3X .075</text>
<text x="175" y="92.8">[ 1.90 ]</text>
<text x="94" y="97.8">B</text>
<text x="165" y="98.2">.0157 SQ</text>
<text x="165.7" y="100.9">[ 0.399 ]</text>
<text x="94" y="102.2">A</text>
<text x="25.7" y="118.6">[ 11.4 ]</text>
<text x="27.8" y="115.9">.45</text>
<text x="38.6" y="120">[ 8.6 ]</text>
<text x="40" y="117.2">.34</text>
<text x="45.7" y="130.7">[ 5.3 ]</text>
<text x="47.1" y="128">.21</text>
<text x="141.2" y="130.7">[ 4.8 ]</text>
<text x="142.6" y="128">.19</text>
<text x="177.6" y="130.7">.190</text>
<text x="161.5" y="137.9">.28</text>
<text x="176.2" y="133.5">[ 4.83 ]</text>
<text x="93.3" y="139.6">D</text>
<text x="109.1" y="143.9">.05 [ 1.3 ]</text>
<text x="138.9" y="143.5">[ 1.3 ]</text>
<text x="140.3" y="140.7">.05</text>
<text x="160.1" y="140.6">[ 7.2 ]</text>
<text x="93" y="148.1">E</text>
<text x="98.6" y="154.9">Position 1</text>
<text x="24.4" y="158.9">2X Threaded Hole for</text>
<text x="27.7" y="161.7">Panel Mounting</text>
<text x="94" y="160.3">Position 2</text>
<text x="22.7" y="164.4">(see ordering info below)</text>
<text x="147" y="173.7">[ 6.3 ]</text>
<text x="148.4" y="170.9">.25</text>
<text x="158.1" y="171.4">.37</text>
<text x="39.7" y="177.6">[ 4.8 ]</text>
<text x="41.1" y="174.8">.19</text>
<text x="156.7" y="174.2">[ 9.4 ]</text>
<text x="146.7" y="183.6">Tail Length</text>
<text x="37.8" y="190.8">[ 3.8 ]</text>
<text x="39.2" y="188">.15</text>
<text x="75.8" y="191">[ 1.27 ]</text>
<text x="77.2" y="188.2">.050</text>
<text x="135.8" y="191.3">Position</text>
<text x="146.7" y="186.3">(See Ordering Information)</text>
<text x="64.4" y="197.6">Last Position</text>
<text x="107.8" y="193.1">15°</text>
<text x="54.3" y="202">2X Ground Lock</text>
<text x="57.8" y="204.8">(Optional)</text>
<text x="143.1" y="214.6">Solder tail plating:</text>
<text x="143.1" y="217.3">V = Tin-Lead over nickel (RIA E3 &amp; C2 apply)</text>
<text x="143.1" y="220.1">P = Gold flash over nickel (RIA E1 &amp; C1 apply)</text>
<text x="64.2" y="224.6">Contact Quantity</text>
<text x="67" y="227.4">(See Table)</text>
<text x="133.1" y="224.9">Tail Length</text>
<text x="133.1" y="227.6">2 = .15 [ 3.9 ] (Standard)</text>
<text x="65.8" y="230.4">A0 = 100 pos.</text>
<text x="133.1" y="230.4">3 = .11 [ 2.8 ] (Special Order)</text>
<text x="82.6" y="234.8">Panel/Board Retention Features</text>
<text x="82.6" y="237.6">Contacts 14-40: 1 = M2.5 panel/M2.5 screw lock</text>
<text x="82.8" y="240.6">B = M2.5 panel/ground lock</text>
<text x="82.8" y="243.6">G = M2.5 panel / with .086 [2.2] ground lock (Special Order see note)</text>
<text x="20.2" y="251.8">Note: Option G is used with the 52X3 Tail length only.</text>
<text x="82.6" y="246.6">Contacts 50-100: 4 = 4-40 panel/4-40 screw lock</text>
<text x="82.8" y="249.6">E = 4-40 panel/ground lock</text>
<text x="182.5" y="251.9">TS-0531-15</text>
<text x="82.8" y="252.6">G = M2.5 panel/with .086 [2.2] ground lock (Special Order see note)</text>
<text x="182.2" y="254.9">Sheet 2 of 3</text>
</g>
</svg>
